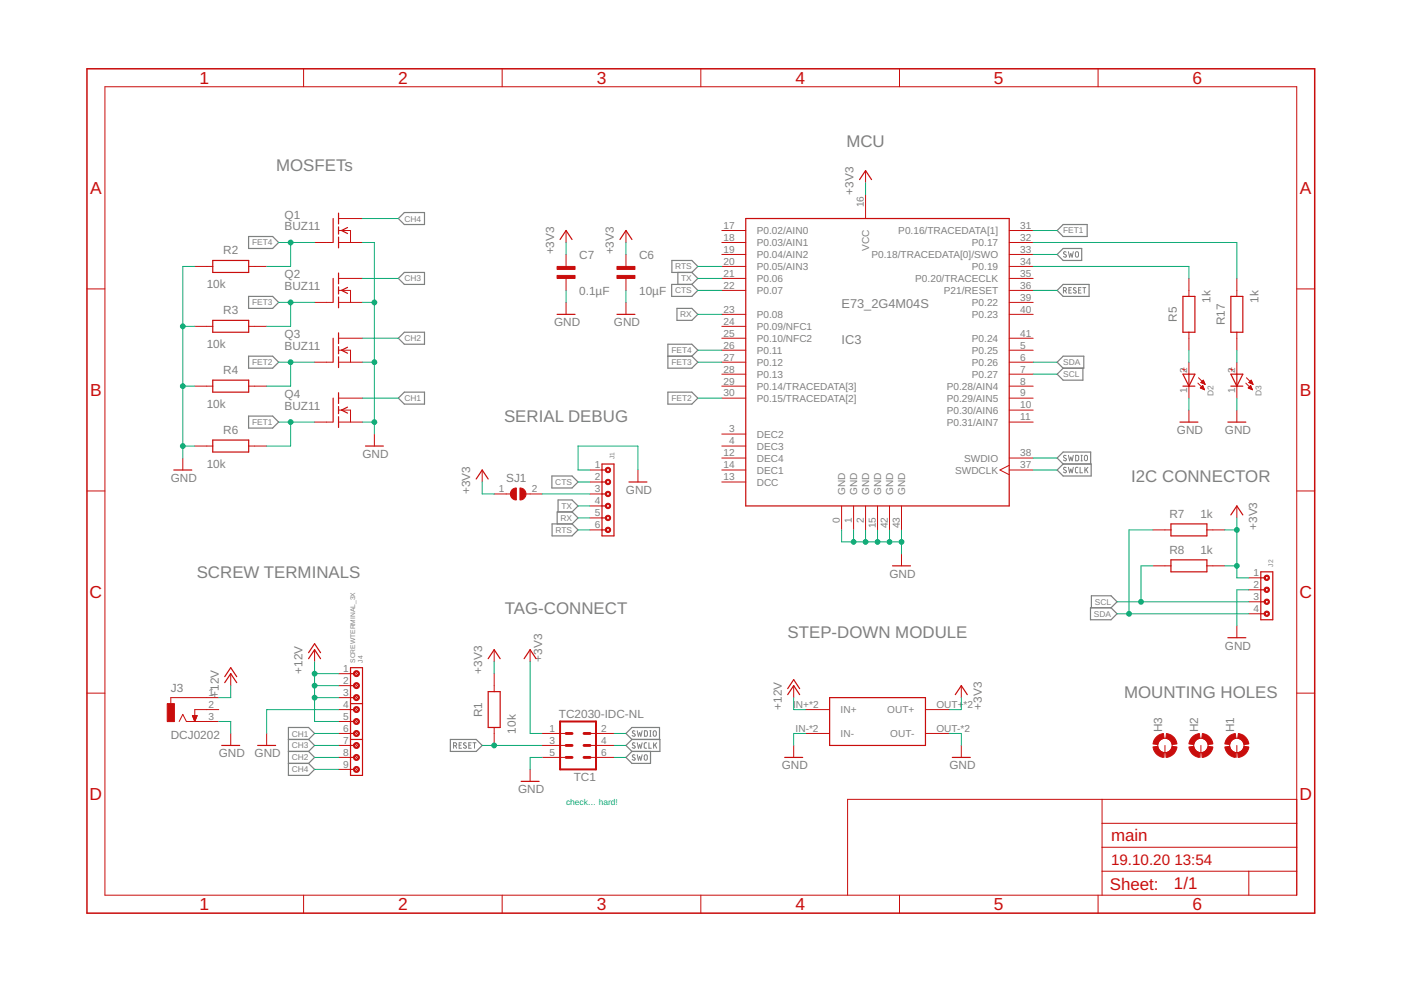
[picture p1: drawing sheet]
<svg xmlns="http://www.w3.org/2000/svg" width="297mm" height="210mm" viewBox="0 0 297 210" stroke-linecap="round" stroke-linejoin="round" font-family="sans-serif">
<g fill="none" stroke="#808080" stroke-width=".25">
<path d="M52.7 50.1h5.1l1.3 1.3-1.3 1.3h-5.1zM84.5 59l1.2-1.2h4.3v2.5h-4.3zM84.5 46.3l1.2-1.2h4.3v2.5h-4.3zM142.5 55.2h4.2l1.3 1.3-1.3 1.3h-4.2zM143.7 57.8v2.5M146.7 57.8l1.3 1.2-1.3 1.3M224.1 54l1.3-1.3h3.9v2.5h-3.9zM224.1 48.9l1.3-1.3h5.1v2.5h-5.1zM52.7 62.8h5.1l1.3 1.3-1.3 1.3h-5.1zM52.7 75.5h5.1l1.3 1.3-1.3 1.3h-5.1zM84.5 71.7l1.2-1.3h4.3v2.6h-4.3zM141.6 73h5.1l1.3 1.3-1.3 1.2 1.3 1.3-1.3 1.3h-5.1z"/>
<path d="M141.6 75.5h5.1M142.4 60.3h4.3l1.3 1.3-1.3 1.2h-4.3zM143.5 65.4h3.2l1.3 1.3-1.3 1.2h-3.2zM224.1 76.8l1.3-1.3h4.4v2.6h-4.4zM225.4 60.3h5.5v2.5h-5.5l-1.3-1.2zM225.4 78.1l-1.3 1.2 1.3 1.3h4.2v-2.5M52.7 88.2h5.1l1.3 1.3-1.3 1.3h-5.1zM84.5 84.4l1.2-1.3h4.3v2.6h-4.3zM141.6 83.1h5.1l1.3 1.3-1.3 1.3h-5.1zM224.1 99.7l1.3-1.3h6v2.5h-6zM225.4 98.4l-1.3-1.3 1.3-1.3h5.8v2.6M117 100.9h4.3l1.3 1.3-1.3 1.3h-4.3z"/>
<path d="M117.1 111.1h4.2l1.3 1.3-1.3 1.2h-4.2zM118.3 108.5v-2.5h3l1.3 1.3-1.3 1.2M121.3 108.5h-3.2v2.6M121.3 108.5l1.3 1.3-1.3 1.3M231.2 128.9h4.4l1.2 1.2-1.2 1.3h-4.4zM231.4 128.9v-2.6h4.2l1.2 1.3-1.2 1.3M61.2 159.3h4.2M61.2 156.8h4.2M65.4 156.8l1.3-1.3-1.3-1.3h-4.2v10.2h4.2l1.3-1.3-1.3-1.2M65.4 156.8l1.3 1.3-1.3 1.2M65.4 159.3l1.3 1.3-1.3 1.3M95.5 156.8h5.5l1.2 1.3-1.2 1.2h-5.5z"/>
<path d="M134 159.3l-1.3 1.3 1.3 1.3h3.9v-2.6M134 156.8h5.9v2.5h-5.9M134 156.8l-1.3 1.3 1.3 1.2M134 156.8l-1.3-1.3 1.3-1.3h5.8v2.6M61.2 161.9h4.2"/>
</g>
<g fill="none" stroke="#808080" stroke-width=".21">
<path d="M226 53.5l-.3-.1-.2 .2 .6 .5a.33 .33 0 0 1-.2 .4 .33 .33 0 0 1-.4-.1M226.5 53.4l.3 1.1 .2-.8 .3 .8 .3-1.1M228.1 53.4h.3l.3 .3-.1 .7-.2 .1h-.3l-.1-.3zM225.5 61.6l.5-.1v-.4l-.5-.1v1.1M225.8 61.6l.3 .5M226.6 61.5h.4M227.2 61h-.6v1.1h.6M228.1 61.1l-.4-.1-.1 .2 .5 .5a.32 .32 0 0 1-.1 .5 .32 .32 0 0 1-.5-.2M228.7 61.5h.4M229.2 61h-.5v1.1h.5M229.6 61h.6M229.9 61v1.1"/>
<path d="M226 99.2l-.3-.1-.2 .2 .5 .5a.29 .29 0 0 1 0 .4 .29 .29 0 0 1-.4 0l-.1-.1M226 96.6h-.3l-.2 .2 .5 .4a.29 .29 0 0 1 0 .5 .29 .29 0 0 1-.4-.1l-.1-.1M226.5 99.1l.3 1.1 .2-.7 .3 .7 .3-1.1M226.5 96.5l.3 1.2 .2-.8 .3 .8 .3-1.2M228 96.5l.5 .1 .2 .1v.8l-.2 .2h-.5zM228.5 99.1h-.4l-.1 .2v.8l.5 .1M229 99.1v1.1h.5M229.2 96.5h.3M229.2 97.7h.3M229.3 96.5v1.2M230 99.1v1.1M230 96.6l.3-.1 .3 .4-.1 .6-.2 .2-.3-.1-.1-.2z"/>
<path d="M230.3 99.5l.4 .7M230.7 99.1l-.7 .7M96.2 158.1l.6-.1v-.4l-.6-.1v1.1M96.6 158.1l.2 .5M97.3 158h.4M97.9 157.5h-.6v1.1h.6M98.8 157.6l-.4-.1-.1 .2 .5 .5a.29 .29 0 0 1 0 .4 .29 .29 0 0 1-.4 0l-.1-.1M99.4 158h.4M99.9 157.5h-.5v1.1h.5M100.3 157.5h.6M100.6 157.5v1.1M134.6 157.6l-.4-.1-.1 .2 .5 .5a.29 .29 0 0 1 0 .4 .29 .29 0 0 1-.4 0l-.2-.1"/>
<path d="M134.6 155h-.4l-.1 .2 .5 .4a.29 .29 0 0 1 0 .5 .29 .29 0 0 1-.4-.1l-.2-.1M135.1 157.5l.3 1.1 .2-.7 .3 .7 .2-1.1M135.1 154.9l.3 1.2 .2-.8 .3 .8 .2-1.2M136.6 154.9l.5 .1 .1 .1v.8l-.1 .2h-.5zM137.1 157.5h-.4l-.1 .2 .1 .9h.4M137.6 157.5v1.1h.5M137.8 154.9h.2M137.8 156.1h.2M137.9 154.9v1.2M138.6 157.5v1.1M138.6 155l.3-.1 .2 .4v.5l-.2 .3-.3-.1-.1-.2zM138.9 157.9l.3 .7"/>
<path d="M139.2 157.5l-.6 .7M134.6 160.1l-.4-.1-.1 .3 .5 .4a.29 .29 0 0 1 0 .4 .29 .29 0 0 1-.4 0l-.2-.1M135.1 160l.3 1.2 .2-.8 .3 .8 .2-1.2M136.7 160.1l.3-.1 .2 .3v.6l-.2 .3-.3-.1-.1-.2z"/>
</g>
<path d="M118.7 153h7.7v10.1h-7.7z" fill="none" stroke="#c90d0c" stroke-width=".42"/>
<path d="M120 158.1h1.3M120 155.5h1.3M123.8 158.1h1.3M123.8 155.5h1.3M120 160.6h1.3M123.8 160.6h1.3" fill="none" stroke="#c90d0c" stroke-width=".61"/>
<g fill="none" stroke="#c90d0c" stroke-width=".21">
<path d="M22.2 18.4h252.7v171.4h-252.7zM64.4 14.6v3.8M106.5 14.6v3.8M148.6 14.6v3.8M190.7 14.6v3.8M232.8 14.6v3.8M183.5 36.2v2.5M41.3 56.5h3.8M52.7 56.5h3.8M66.7 51.4h3.8M71.8 48.9h2.5v2.5M71.8 51.4h5.1"/>
<path d="M71.8 59h5.1M71.8 46.3h5.1M120 48.9v2.5M120 54v2.5M120 59v2.6M132.7 48.9v2.5M132.7 54v2.5M132.7 59v2.6M153 48.9h5.1M153 51.4h5.1M153 54h5.1M153 56.5h5.1"/>
<path d="M153 59h5.1M183.5 41.3v5M214 48.9h5.1M214 51.4h5.1M214 54h5.1M214 56.5h5.1M214 59h5.1M252.1 59v3.8M262.2 59v3.8M18.4 61.3h3.8M41.3 69.2h3.8M52.7 69.2h3.8"/>
<path d="M66.7 76.8h3.8M66.7 64.1h3.8M71.8 61.6h2.5v2.5M71.8 71.7h5.1M71.8 74.3h2.5v2.5M71.8 76.8h5.1M71.8 64.1h5.1M120 64.1v2.6M132.7 64.1v2.6M153 61.6h5.1M153 66.7h5.1M153 69.2h5.1"/>
<path d="M153 71.7h5.1M153 74.3h5.1M153 76.8h5.1M153 79.3h5.1M214 61.6h5.1M214 66.7h5.1M214 71.7h5.1M214 74.3h5.1M214 76.8h5.1M214 79.3h5.1M214 64.1h5.1M252.1 70.4v3.9"/>
<path d="M252.1 76.8v2.5M262.2 70.4v3.9M262.2 76.8v2.5M274.9 61.3h3.8M38.8 97.1v2.6M41.3 81.9h3.8M41.3 94.6h3.8M52.7 81.9h3.8M52.7 94.6h3.8M66.7 89.5h3.8M71.8 84.4h5.1M71.8 87h2.5v2.5"/>
<path d="M71.8 89.5h5.1M79.4 92v2.6M102.2 99.7v2.5M125.1 99.7h2.5M135.3 99.7v2.5M153 81.9h5.1M153 84.4h5.1M153 99.7h5.1M153 97.1h5.1M153 92h5.1M153 94.6h5.1M214 81.9h5.1"/>
<path d="M214 84.4h5.1M214 98.7l-2 1 2 .9M214 99.7h5.1M214 97.1h5.1M214 87h5.1M214 89.5h5.1M252.1 81.9v2.5M252.1 87v2.5M254 81.2l1.4 1.4M254.1 80.1l1.4 1.4M254.5 82.3l.5-.6 .4 .9zM254.6 82.3h.6"/>
<path d="M254.6 82.2h.6M254.6 81.1l.5-.5 .4 .9M254.6 81.1l.9 .4M254.7 81.1h.6M254.7 82h.4M254.8 81h.5M254.8 81.2h.6M254.8 81.9h.3M254.8 82.4h.5M254.9 80.8h.3M255 81.8h.1M255 80.7h.2"/>
<path d="M255.1 81.3h.3M255.1 82.5h.2M255.4 81.4h.1M262.2 81.9v2.5M262.2 87v2.5M264.1 81.2l1.4 1.4M264.3 80.1l1.4 1.4M264.6 82.3l.6-.6 .3 .9zM264.7 82.3h.7M264.7 82.2h.6M264.8 81.1l.5-.5 .4 .9zM264.8 81.1h.7"/>
<path d="M264.9 82h.4M264.9 81h.5M265 81.2h.5M265 81.9h.2M265 82.4h.4M265 80.8h.4M265.1 81.8h.1M265.2 80.7h.1M265.2 81.3h.4M265.3 82.5h.2M265.5 81.4h.1M18.4 104.1h3.8"/>
<path d="M104.8 104.7h3.4M111.5 104.7h3.4M125.1 102.2h2.5M125.1 104.7h2.5M125.1 107.3h2.5M125.1 109.8h2.5M125.1 112.4h2.5M153 102.2h5.1M178.4 107.3v5.1M181 107.3v5.1M183.5 107.3v5.1M186.1 107.3v5.1"/>
<path d="M188.6 107.3v5.1M191.1 107.3v5.1M191.1 117.4v2.6M244.5 112.4h3.8M244.5 120h3.8M255.9 112.4h3.8M255.9 120h3.8M262.2 107.3v2.5M274.9 104.1h3.8M66.7 137.8v2.5M104.8 137.8v2.5M112.4 137.8v2.5"/>
<path d="M262.2 132.7v2.5M264.8 122.5h2.5M264.8 125.1h2.5M264.8 127.6h2.5M264.8 130.1h2.5M18.4 147h3.8M38 153l.8-1.5 .7 1.5h6.9M40.8 151.7h1l-.5 1.3zM40.8 151.8h1M40.9 151.9h.8M40.9 152h.8M41 152.1h.6"/>
<path d="M41 152.3h.6M41 152.4h.6M41.1 152.5h.4M41.1 152.6h.3M41.2 152.7h.2M41.2 152.8h.1M46.4 150.5h-5.1v2.5M46.4 147.9h-10.2v1.3M48.9 142.8v2.6M48.9 155.5v2.6M56.5 155.5v2.6M71.8 155.5h2.5"/>
<path d="M71.8 158.1h2.5M71.8 150.5h2.5M71.8 142.8h2.5M71.8 145.4h2.5M71.8 147.9h2.5M71.8 153h2.5M75.3 142.6l.5 .5M75.3 145.1l.5 .5M75.3 147.7l.5 .5M75.3 150.2l.5 .5M75.3 152.7l.5 .5M75.3 155.3l.5 .5"/>
<path d="M75.3 157.8l.5 .5M104.8 142.8v3.8M104.8 154.2v3.9M114.9 155.5h5.1M114.9 158.1h5.1M125.1 155.5h5.1M125.1 158.1h5.1M168.3 145.4v2.5M168.3 158.1v2.5M170.8 155.5h5.1M170.8 150.5h5.1M196.2 155.5h5.1"/>
<path d="M196.2 150.5h5.1M203.8 145.4v2.5M203.8 158.1v2.5M247 158.1v2.5M254.6 158.1v2.5M262.2 158.1v2.5M274.9 147h3.8M71.8 160.6h2.5M71.8 163.1h2.5M75.3 160.3l.5 .5M75.3 162.9l.5 .5M112.4 163.1v2.6"/>
<path d="M114.9 160.6h5.1M125.1 160.6h5.1M233.7 169.5v20.3M233.7 179.6h41.2M233.7 174.6h41.2M274.9 169.5h-95.2v20.3M64.4 189.8v3.8M106.5 189.8v3.8M148.6 189.8v3.8M190.7 189.8v3.8M232.8 189.8v3.8M233.7 184.7h41.2"/>
<path d="M264.8 184.7v5.1"/>
<circle cx="247" cy="158.1" r="1.52"/>
<circle cx="254.6" cy="158.1" r="1.52"/>
<circle cx="262.2" cy="158.1" r="1.52"/>
</g>
<g fill="none" stroke="#c90d0c" stroke-width=".25">
<path d="M182.2 38.1l1.3-1.9 1.3 1.9M45.1 55.2h7.6v2.6h-7.6zM70.6 46.3v5.1M70.6 59v5.1M71.8 45.2v2.3M71.8 48.1v1.5M71.8 50.3v2.3M71.8 57.9v2.3M73.7 48.2l-1.3 .7 1.3 .6M118.7 50.8l1.3-1.9 1.3 1.9M131.4 50.8l1.3-1.9 1.3 1.9M158.1 46.3h55.9v61h-55.9z"/>
<path d="M45.1 67.9h7.6v2.5h-7.6zM70.6 71.7v5.1M71.8 60.8v1.5M71.8 63v2.3M71.8 70.6v2.3M71.8 73.5v1.5M71.8 75.6v2.3M73.7 60.9l-1.3 .7 1.3 .6M73.7 73.6l-1.3 .7 1.3 .6M118.1 66.7h3.8M130.8 66.7h3.8M250.8 79.3h2.5l-1.2 2.6z"/>
<path d="M250.8 62.8h2.5v7.6h-2.5zM252.1 79.3v2.6M261 79.3h2.5l-1.3 2.6zM261 62.8h2.5v7.6h-2.5zM262.2 79.3v2.6M36.9 99.7h3.8M45.1 80.6h7.6v2.5h-7.6zM45.1 93.3h7.6v2.5h-7.6zM70.6 84.4v5.1M71.8 83.3v2.3M71.8 86.2v1.5M71.8 88.3v2.3"/>
<path d="M73.7 86.3l-1.3 .7 1.3 .6M77.5 94.6h3.8M127.6 99.7h.9M127.6 98.4h2.6v15.2h-2.6zM250.2 89.5h3.8M250.8 81.9h2.5M260.3 89.5h3.8M261 81.9h2.5M101 101.6l1.2-1.9 1.3 1.9M127.6 107.3h.9M127.6 102.2h.9M127.6 104.7h.9"/>
<path d="M127.6 109.8h.9M127.6 112.4h.9M133.3 102.2h3.9M189.2 120h3.8M248.3 111.1h7.6v2.5h-7.6zM248.3 118.7h7.6v2.5h-7.6zM261 109.2l1.2-1.9 1.3 1.9M65.4 139.7l1.3-1.9 1.3 1.9M65.4 138.4l1.3-1.9 1.3 1.9M103.5 139.7l1.3-1.9 1.2 1.9M111.1 139.7l1.3-1.9 1.3 1.9M260.3 135.2h3.8"/>
<path d="M267.3 121.2h2.6v10.2h-2.6zM267.3 122.5h.8M267.3 125.1h.8M267.3 127.6h.8M267.3 130.1h.8M47 158.1h3.8M47.6 144.7l1.3-1.9 1.3 1.9M47.6 143.5l1.3-1.9 1.3 1.9M54.6 158.1h3.8M74.3 158.1h.8M74.3 147.9h.8M74.3 141.6h2.6v22.8h-2.6z"/>
<path d="M74.3 142.8h.8M74.3 145.4h.8M74.3 149.2h2.6M74.3 150.5h.8M74.3 153h.8M74.3 155.5h.8M74.3 156.8h2.6M103.5 146.6h2.5v7.6h-2.5zM167 147.3l1.3-1.9 1.2 1.9M167 146l1.3-1.9 1.2 1.9M175.9 147.9h20.3v10.2h-20.3zM202.5 147.3l1.3-1.9 1.3 1.9"/>
<path d="M74.3 160.6h.8M74.3 163.1h.8M110.5 165.7h3.8M166.4 160.6h3.8M201.9 160.6h3.8"/>
</g>
<g fill="#c90d0c" stroke="#c90d0c" stroke-width=".21">
<path d="M130.8 56.5h3.8v.6h-3.8z"/>
<path d="M130.8 58.4h3.8v.6h-3.8z"/>
<path d="M118.1 56.5h3.8v.6h-3.8z"/>
<path d="M118.1 58.4h3.8v.6h-3.8z"/>
<path d="M35.5 149.2h1.5v3.8h-1.5z"/>
</g>
<g fill="#c90d0c" stroke="#c90d0c" stroke-width=".21">
<path d="M260.3 156.4l.6-.5 1-.4 .1 1-.8 .5-.5 .9-1-.2 .1-.6z" fill-rule="evenodd"/>
<path d="M259.7 158.4l1-.2 .5 1 .8 .4-.1 1a2.52 2.52 0 0 1-2.2-2.2z" fill-rule="evenodd"/>
<path d="M263.8 158.2l1 .2a2.53 2.53 0 0 1-2.2 2.2l-.2-1 .9-.4z" fill-rule="evenodd"/>
<path d="M262.6 155.5a2.53 2.53 0 0 1 2.2 2.2l-1 .2-.5-.9-.9-.5z" fill-rule="evenodd"/>
<path d="M252.7 156.4l.6-.5 1-.4 .1 1-.9 .5-.4 .9-1-.2 .1-.6z" fill-rule="evenodd"/>
<path d="M252.1 158.4l1-.2 .4 1 .9 .4-.1 1a2.52 2.52 0 0 1-2.2-2.2z" fill-rule="evenodd"/>
<path d="M256.1 158.2l1.1 .2a2.53 2.53 0 0 1-2.3 2.2l-.1-1 .9-.4z" fill-rule="evenodd"/>
<path d="M254.9 155.5a2.53 2.53 0 0 1 2.3 2.2l-1.1 .2-.4-.9-.9-.5z" fill-rule="evenodd"/>
<path d="M245 156.4l.7-.5 1-.4 .1 1-.9 .5-.4 .9-1-.2 .1-.6z" fill-rule="evenodd"/>
<path d="M244.5 158.4l1-.2 .4 1 .9 .4-.1 1a2.52 2.52 0 0 1-2.2-2.2z" fill-rule="evenodd"/>
<path d="M248.5 158.2l1 .2a2.48 2.48 0 0 1-2.2 2.2l-.1-1 .9-.4z" fill-rule="evenodd"/>
<path d="M247.3 155.5a2.53 2.53 0 0 1 2.2 2.2l-1 .2a1.51 1.51 0 0 0-1.3-1.4z" fill-rule="evenodd"/>
<path d="M128.5 99.2a.57 .57 0 0 1 .9 .2 .57 .57 0 0 1-.4 .8 .57 .57 0 0 1-.7-.5h.3a.32 .32 0 0 1 .4-.3 .32 .32 0 0 1 .1 .5 .32 .32 0 0 1-.5-.1v-.1h-.3z" fill-rule="evenodd"/>
<path d="M128.5 101.8a.57 .57 0 0 1 .9 .1 .57 .57 0 0 1-.4 .8 .57 .57 0 0 1-.7-.5h.3a.32 .32 0 0 1 .4-.3 .32 .32 0 0 1 .1 .5 .32 .32 0 0 1-.5-.1v-.1h-.3z" fill-rule="evenodd"/>
<path d="M128.5 104.3a.57 .57 0 0 1 .9 .2 .57 .57 0 0 1-.4 .8 .57 .57 0 0 1-.7-.6h.3a.32 .32 0 0 1 .4-.2 .32 .32 0 0 1 .1 .5 .32 .32 0 0 1-.5-.1v-.2h-.3z" fill-rule="evenodd"/>
<path d="M128.5 106.8a.57 .57 0 0 1 .9 .2 .57 .57 0 0 1-.4 .8 .57 .57 0 0 1-.7-.5h.3a.32 .32 0 0 1 .4-.3 .32 .32 0 0 1 .1 .5 .32 .32 0 0 1-.5-.1v-.1h-.3z" fill-rule="evenodd"/>
<path d="M128.5 109.4a.57 .57 0 0 1 .9 .1 .57 .57 0 0 1-.4 .9 .57 .57 0 0 1-.7-.6h.3a.32 .32 0 0 1 .4-.3 .32 .32 0 0 1 .1 .6 .32 .32 0 0 1-.5-.2v-.1h-.3z" fill-rule="evenodd"/>
<path d="M128.5 111.9a.57 .57 0 0 1 .9 .2 .57 .57 0 0 1-.4 .8 .57 .57 0 0 1-.7-.5h.3a.32 .32 0 0 1 .4-.3 .32 .32 0 0 1 .1 .5 .32 .32 0 0 1-.5-.1v-.1h-.3z" fill-rule="evenodd"/>
<path d="M110.2 103.5a1.27 1.27 0 0 1 1.3 1.2 1.27 1.27 0 0 1-1.3 1.3z" fill-rule="evenodd"/>
<path d="M108.5 103.9l1-.4v2.5a1.27 1.27 0 0 1-1.2-.7 1.27 1.27 0 0 1 .2-1.4z" fill-rule="evenodd"/>
<path d="M268.2 122.1a.57 .57 0 0 1 .9 .1 .57 .57 0 0 1-.4 .9 .57 .57 0 0 1-.7-.6h.3a.32 .32 0 0 1 .4-.3 .32 .32 0 0 1 .1 .6 .32 .32 0 0 1-.5-.2v-.1h-.3z" fill-rule="evenodd"/>
<path d="M268.2 124.6a.57 .57 0 0 1 .9 .2 .57 .57 0 0 1-.4 .8 .57 .57 0 0 1-.7-.5h.3a.32 .32 0 0 1 .4-.3 .32 .32 0 0 1 .1 .5 .32 .32 0 0 1-.5-.1v-.1h-.3z" fill-rule="evenodd"/>
<path d="M268.2 127.2a.57 .57 0 0 1 .9 .1 .57 .57 0 0 1-.4 .8 .57 .57 0 0 1-.7-.5h.3a.32 .32 0 0 1 .4-.3 .32 .32 0 0 1 .1 .5 .32 .32 0 0 1-.5-.1v-.1h-.3z" fill-rule="evenodd"/>
<path d="M268.2 129.7a.57 .57 0 0 1 .9 .2 .57 .57 0 0 1-.4 .8 .57 .57 0 0 1-.7-.6h.3a.32 .32 0 0 1 .4-.2 .32 .32 0 0 1 .1 .5 .32 .32 0 0 1-.5-.1v-.2h-.3z" fill-rule="evenodd"/>
<path d="M75.1 142.4a.63 .63 0 0 1 1 .1 .63 .63 0 0 1-.3 .9 .63 .63 0 0 1-.8-.6h.2a.38 .38 0 0 1 .5-.3 .38 .38 0 0 1 .1 .6 .38 .38 0 0 1-.6-.1v-.2h-.2z" fill-rule="evenodd"/>
<path d="M75.1 144.9a.63 .63 0 0 1 1 .1 .63 .63 0 0 1-.3 .9 .63 .63 0 0 1-.8-.5h.2a.38 .38 0 0 1 .5-.4 .38 .38 0 0 1 .1 .7 .38 .38 0 0 1-.6-.2v-.1h-.2z" fill-rule="evenodd"/>
<path d="M75.1 147.4a.63 .63 0 0 1 1 .1 .63 .63 0 0 1-.3 1 .63 .63 0 0 1-.8-.6h.2a.38 .38 0 0 1 .5-.3 .38 .38 0 0 1 .1 .6 .38 .38 0 0 1-.6-.2v-.1h-.2z" fill-rule="evenodd"/>
<path d="M75.1 150a.63 .63 0 0 1 1 .1 .63 .63 0 0 1-.3 .9 .63 .63 0 0 1-.8-.5h.2a.38 .38 0 0 1 .5-.4 .38 .38 0 0 1 .1 .6 .38 .38 0 0 1-.6-.1v-.1h-.2z" fill-rule="evenodd"/>
<path d="M75.1 152.5a.63 .63 0 0 1 1 .1 .63 .63 0 0 1-.3 1 .63 .63 0 0 1-.8-.6h.2a.38 .38 0 0 1 .5-.3 .38 .38 0 0 1 .1 .6 .38 .38 0 0 1-.6-.2v-.1h-.2z" fill-rule="evenodd"/>
<path d="M75.1 157.6a.63 .63 0 0 1 1 .1 .63 .63 0 0 1-.3 .9 .63 .63 0 0 1-.8-.5h.2a.38 .38 0 0 1 .5-.4 .38 .38 0 0 1 .1 .7 .38 .38 0 0 1-.6-.2v-.1h-.2z" fill-rule="evenodd"/>
<path d="M75.1 160.1a.63 .63 0 0 1 1 .1 .63 .63 0 0 1-.3 1 .63 .63 0 0 1-.8-.6h.2a.38 .38 0 0 1 .5-.3 .38 .38 0 0 1 .1 .6 .38 .38 0 0 1-.6-.2v-.1h-.2z" fill-rule="evenodd"/>
<path d="M75.1 162.7a.63 .63 0 0 1 1 .1 .63 .63 0 0 1-.3 .9 .63 .63 0 0 1-.8-.6h.2a.38 .38 0 0 1 .5-.3 .38 .38 0 0 1 .1 .6 .38 .38 0 0 1-.6-.1v-.2h-.2z" fill-rule="evenodd"/>
<path d="M75.1 155.1a.63 .63 0 0 1 1 .1 .63 .63 0 0 1-.3 .9 .63 .63 0 0 1-.8-.6h.2a.38 .38 0 0 1 .5-.3 .38 .38 0 0 1 .1 .6 .38 .38 0 0 1-.6-.1v-.2h-.2z" fill-rule="evenodd"/>
</g>
<path d="M18.4 14.6h260.3v179h-260.3z" fill="none" stroke="#c90d0c" stroke-width=".32"/>
<g fill="none" stroke="#0dab76" stroke-width=".21">
<path d="M183.5 38.7v2.6M41.3 56.5h-2.5v40.6M59.1 51.4h7.6M61.6 51.4v5.1h-5.1M76.9 51.4h2.5v40.6M76.9 59h7.6M76.9 46.3h7.6M120 51.4v2.6M132.7 51.4v2.6M148 56.5h5M148 59h5M219.1 56.5h33v2.5"/>
<path d="M219.1 51.4h43.1v7.6M219.1 54h5M219.1 48.9h5M38.8 69.2h2.5M59.1 76.8h7.6M59.1 64.1h7.6M61.6 76.8v5.1h-5.1M61.6 64.1v5.1h-5.1M76.9 76.8h2.5M76.9 64.1h2.5M76.9 71.7h7.6M120 61.6v2.5"/>
<path d="M132.7 61.6v2.5M148 76.8h5M148 66.7h5M148 61.6h5M148 74.3h5M219.1 76.8h5M219.1 61.6h5M219.1 79.3h5M252.1 74.3v2.5M262.2 74.3v2.5M38.8 94.6h2.5M38.8 81.9h2.5"/>
<path d="M59.1 89.5h7.6M61.6 89.5v5.1h-5.1M76.9 89.5h2.5M76.9 84.4h7.6M125.1 99.7h-2.5v-5.1h12.7v5.1M148 84.4h5M219.1 99.7h5M219.1 97.1h5M252.1 84.4v2.6M262.2 84.4v2.6M102.2 102.2v2.5h2.6M114.9 104.7h10.2"/>
<path d="M122.6 107.3h2.5M122.6 109.8h2.5M122.6 112.4h2.5M122.6 102.2h2.5M178.4 112.4v2.5h12.7M181 112.4v2.5M183.5 112.4v2.5M186.1 112.4v2.5M188.6 112.4v2.5M191.1 112.4v5M244.5 120h-2.6v7.6M244.5 112.4h-5.1v17.7"/>
<path d="M259.7 120h2.5M259.7 112.4h2.5M262.2 109.8v12.7h2.6M236.8 130.1h28M236.8 127.6h28M264.8 125.1h-2.6v7.6M46.4 153h2.5v2.5M48.9 145.4v2.5h-2.5M66.7 155.5h5.1M66.7 140.3v12.7h5.1M66.7 158.1h5.1M66.7 147.9h5.1"/>
<path d="M66.7 145.4h5.1M66.7 142.8h5.1M71.8 150.5h-15.3v5M102.2 158.1h12.7M104.8 140.3v2.5M112.4 140.3v15.2h2.5M130.2 155.5h2.5M130.2 158.1h2.5M168.3 147.9v2.6h2.5M170.8 155.5h-2.5v2.6M201.3 155.5h2.5v2.6M203.8 147.9v2.6h-2.5"/>
<path d="M66.7 160.6h5.1M66.7 163.1h5.1M114.9 160.6h-2.5v2.5M130.2 160.6h2.5"/>
</g>
<g fill="#0dab76" stroke="#0dab76" stroke-width=".21">
<circle cx="181" cy="114.9" r=".51"/>
<circle cx="183.5" cy="114.9" r=".51"/>
<circle cx="186.1" cy="114.9" r=".51"/>
<circle cx="188.6" cy="114.9" r=".51"/>
<circle cx="191.1" cy="114.9" r=".51"/>
<circle cx="79.4" cy="64.1" r=".51"/>
<circle cx="79.4" cy="76.8" r=".51"/>
<circle cx="79.4" cy="89.5" r=".51"/>
<circle cx="38.8" cy="94.6" r=".51"/>
<circle cx="38.8" cy="81.9" r=".51"/>
<circle cx="38.8" cy="69.2" r=".51"/>
<circle cx="262.2" cy="120" r=".51"/>
<circle cx="262.2" cy="112.4" r=".51"/>
<circle cx="104.8" cy="158.1" r=".51"/>
<circle cx="61.6" cy="51.4" r=".51"/>
<circle cx="61.6" cy="76.8" r=".51"/>
<circle cx="61.6" cy="64.1" r=".51"/>
<circle cx="66.7" cy="147.9" r=".51"/>
<circle cx="66.7" cy="145.4" r=".51"/>
<circle cx="66.7" cy="142.8" r=".51"/>
<circle cx="239.4" cy="130.1" r=".51"/>
<circle cx="241.9" cy="127.6" r=".51"/>
<circle cx="61.6" cy="89.5" r=".51"/>
</g>
<g font-size="3.7" fill="#c90d0c">
<text x="42.3" y="17.8">1</text>
<text x="84.4" y="17.8">2</text>
<text x="126.5" y="17.8">3</text>
<text x="168.6" y="17.8">4</text>
<text x="210.7" y="17.8">5</text>
<text x="252.9" y="17.8">6</text>
<text x="19.1" y="41.1">A</text>
<text x="275.6" y="41.1">A</text>
<text x="19.1" y="84">B</text>
<text x="275.6" y="84">B</text>
<text x="19" y="126.8">C</text>
<text x="275.5" y="126.8">C</text>
<text x="19" y="169.7">D</text>
<text x="275.5" y="169.7">D</text>
<text x="42.3" y="193">1</text>
<text x="84.4" y="193">2</text>
<text x="126.5" y="193">3</text>
<text x="168.6" y="193">4</text>
<text x="210.7" y="193">5</text>
<text x="252.9" y="193">6</text>
</g>
<g font-size="3.6" fill="#808080">
<text x="179.4" y="31.1">MCU</text>
<text x="58.5" y="36.2">MOSFETs</text>
<text x="106.9" y="89.5">SERIAL DEBUG</text>
<text x="239.8" y="102.2">I2C CONNECTOR</text>
<text x="41.7" y="122.5">SCREW TERMINALS</text>
<text x="107" y="130.1">TAG-CONNECT</text>
<text x="167" y="135.2">STEP-DOWN MODULE</text>
<text x="238.3" y="147.9">MOUNTING HOLES</text>
</g>
<g font-size="3.6" fill="#c90d0c">
<text x="235.6" y="178.4">main</text>
<text x="235.3" y="188.7">Sheet:</text>
<text x="248.9" y="188.5">1/1</text>
</g>
<g font-size="3.2" fill="#c90d0c">
<text x="235.6" y="183.5">19.10.20</text>
<text x="249" y="183.5">13:54</text>
</g>
<g font-size="2.7" fill="#808080">
<text x="178.4" y="65.4">E73_2G4M04S</text>
<text x="178.4" y="73">IC3</text>
</g>
<g font-size="2.5" fill="#808080">
<text x="181" y="41.3" transform="rotate(-90 181 41.3)">+3V3</text>
<text x="60.3" y="46.3">Q1</text>
<text x="47.3" y="53.9">R2</text>
<text x="60.3" y="48.9">BUZ11</text>
<text x="117.5" y="53.9" transform="rotate(-90 117.5 53.9)">+3V3</text>
<text x="130.2" y="53.9" transform="rotate(-90 130.2 53.9)">+3V3</text>
<text x="60.3" y="59">Q2</text>
<text x="122.8" y="54.8">C7</text>
<text x="135.5" y="54.8">C6</text>
<text x="43.8" y="61.1">10k</text>
<text x="60.3" y="61.6">BUZ11</text>
<text x="122.8" y="62.5">0.1µF</text>
<text x="135.5" y="62.5">10µF</text>
<text x="256.6" y="64.2" transform="rotate(-90 256.6 64.2)">1k</text>
<text x="266.8" y="64.2" transform="rotate(-90 266.8 64.2)">1k</text>
<text x="47.3" y="66.6">R3</text>
<text x="60.3" y="71.7">Q3</text>
<text x="117.5" y="69.2">GND</text>
<text x="130.2" y="69.2">GND</text>
<text x="249.5" y="68.3" transform="rotate(-90 249.5 68.3)">R5</text>
<text x="259.7" y="68.9" transform="rotate(-90 259.7 68.9)">R17</text>
<text x="43.8" y="73.8">10k</text>
<text x="60.3" y="74.3">BUZ11</text>
<text x="47.3" y="79.3">R4</text>
<text x="43.8" y="86.5">10k</text>
<text x="60.3" y="87">BUZ11</text>
<text x="60.3" y="84.4">Q4</text>
<text x="47.3" y="92">R6</text>
<text x="249.5" y="92">GND</text>
<text x="259.7" y="92">GND</text>
<text x="43.8" y="99.1">10k</text>
<text x="76.8" y="97.1">GND</text>
<text x="36.2" y="102.2">GND</text>
<text x="99.7" y="104.7" transform="rotate(-90 99.7 104.7)">+3V3</text>
<text x="107.3" y="102.2">SJ1</text>
<text x="132.7" y="104.7">GND</text>
<text x="247.9" y="109.8">R7</text>
<text x="254.5" y="109.8">1k</text>
<text x="266.6" y="112.4" transform="rotate(-90 266.6 112.4)">+3V3</text>
<text x="247.9" y="117.4">R8</text>
<text x="254.5" y="117.4">1k</text>
<text x="188.6" y="122.5">GND</text>
<text x="259.7" y="137.7">GND</text>
<text x="64.1" y="142.8" transform="rotate(-90 64.1 142.8)">+12V</text>
<text x="102.2" y="142.8" transform="rotate(-90 102.2 142.8)">+3V3</text>
<text x="114.9" y="140.3" transform="rotate(-90 114.9 140.3)">+3V3</text>
<text x="36.2" y="146.6">J3</text>
<text x="46.4" y="147.9" transform="rotate(-90 46.4 147.9)">+12V</text>
<text x="102.2" y="152" transform="rotate(-90 102.2 152)">R1</text>
<text x="109.4" y="155.5" transform="rotate(-90 109.4 155.5)">10k</text>
<text x="118.5" y="152.2">TC2030-IDC-NL</text>
<text x="165.7" y="150.4" transform="rotate(-90 165.7 150.4)">+12V</text>
<text x="208.1" y="150.4" transform="rotate(-90 208.1 150.4)">+3V3</text>
<text x="246.4" y="155.3" transform="rotate(-90 246.4 155.3)">H3</text>
<text x="254" y="155.3" transform="rotate(-90 254 155.3)">H2</text>
<text x="261.6" y="155.3" transform="rotate(-90 261.6 155.3)">H1</text>
<text x="36.2" y="156.8">DCJ0202</text>
<text x="46.4" y="160.6">GND</text>
<text x="54" y="160.6">GND</text>
<text x="121.6" y="165.7">TC1</text>
<text x="165.7" y="163.1">GND</text>
<text x="201.3" y="163.1">GND</text>
<text x="109.9" y="168.2">GND</text>
</g>
<g font-size="2.1" fill="#808080">
<text x="183.2" y="44" transform="rotate(-90 183.2 44)">16</text>
<text x="153.4" y="48.5">17</text>
<text x="153.4" y="51.1">18</text>
<text x="153.4" y="53.6">19</text>
<text x="160.4" y="49.6">P0.02/AIN0</text>
<text x="160.4" y="52.2">P0.03/AIN1</text>
<text x="184.3" y="53.2" transform="rotate(-90 184.3 53.2)">VCC</text>
<text x="190.5" y="49.6">P0.16/TRACEDATA[1]</text>
<text x="206.1" y="52.2">P0.17</text>
<text x="216.3" y="48.5">31</text>
<text x="216.3" y="51.1">32</text>
<text x="216.3" y="53.6">33</text>
<text x="153.4" y="56.1">20</text>
<text x="153.4" y="58.7">21</text>
<text x="160.4" y="54.7">P0.04/AIN2</text>
<text x="160.4" y="57.2">P0.05/AIN3</text>
<text x="160.4" y="59.8">P0.06</text>
<text x="184.8" y="54.7">P0.18/TRACEDATA[0]/SWO</text>
<text x="194.1" y="59.8">P0.20/TRACECLK</text>
<text x="206.1" y="57.2">P0.19</text>
<text x="216.3" y="56.1">34</text>
<text x="216.3" y="58.7">35</text>
<text x="153.4" y="61.2">22</text>
<text x="160.4" y="62.3">P0.07</text>
<text x="200.1" y="62.3">P21/RESET</text>
<text x="206.1" y="64.9">P0.22</text>
<text x="216.3" y="61.2">36</text>
<text x="216.3" y="63.7">39</text>
<text x="153.4" y="66.3">23</text>
<text x="153.4" y="68.8">24</text>
<text x="153.4" y="71.4">25</text>
<text x="160.4" y="67.4">P0.08</text>
<text x="160.4" y="69.9">P0.09/NFC1</text>
<text x="206.1" y="67.4">P0.23</text>
<text x="216.3" y="66.3">40</text>
<text x="216.3" y="71.4">41</text>
<text x="153.4" y="73.9">26</text>
<text x="153.4" y="76.4">27</text>
<text x="160.4" y="72.5">P0.10/NFC2</text>
<text x="160.4" y="75">P0.11</text>
<text x="160.4" y="77.6">P0.12</text>
<text x="206.1" y="72.5">P0.24</text>
<text x="206.1" y="75">P0.25</text>
<text x="206.1" y="77.6">P0.26</text>
<text x="216.3" y="73.9">5</text>
<text x="216.3" y="76.4">6</text>
<text x="153.4" y="79">28</text>
<text x="153.4" y="81.5">29</text>
<text x="160.4" y="80.1">P0.13</text>
<text x="160.4" y="82.6">P0.14/TRACEDATA[3]</text>
<text x="200.7" y="82.6">P0.28/AIN4</text>
<text x="206.1" y="80.1">P0.27</text>
<text x="216.3" y="79">7</text>
<text x="216.3" y="81.5">8</text>
<text x="251.7" y="83.4" transform="rotate(-90 251.7 83.4)">1</text>
<text x="251.7" y="79" transform="rotate(-90 251.7 79)">2</text>
<text x="261.9" y="83.4" transform="rotate(-90 261.9 83.4)">1</text>
<text x="261.9" y="79" transform="rotate(-90 261.9 79)">2</text>
<text x="153.4" y="84.1">30</text>
<text x="160.4" y="85.2">P0.15/TRACEDATA[2]</text>
<text x="200.7" y="85.2">P0.29/AIN5</text>
<text x="200.7" y="87.7">P0.30/AIN6</text>
<text x="216.3" y="84.1">9</text>
<text x="216.3" y="86.6">10</text>
<text x="216.3" y="89.1">11</text>
<text x="154.6" y="91.7">3</text>
<text x="154.6" y="94.2">4</text>
<text x="160.4" y="92.8">DEC2</text>
<text x="160.4" y="95.3">DEC3</text>
<text x="200.7" y="90.3">P0.31/AIN7</text>
<text x="126.1" y="99.3">1</text>
<text x="126.1" y="101.8">2</text>
<text x="153.4" y="96.8">12</text>
<text x="153.4" y="101.8">13</text>
<text x="153.4" y="99.3">14</text>
<text x="160.4" y="97.9">DEC4</text>
<text x="160.4" y="100.4">DEC1</text>
<text x="202.5" y="100.4">SWDCLK</text>
<text x="204.4" y="97.9">SWDIO</text>
<text x="216.3" y="99.3">37</text>
<text x="216.3" y="96.8">38</text>
<text x="105.8" y="104.4">1</text>
<text x="112.8" y="104.4">2</text>
<text x="126.1" y="104.4">3</text>
<text x="126.1" y="106.9">4</text>
<text x="160.4" y="103">DCC</text>
<text x="179.2" y="104.9" transform="rotate(-90 179.2 104.9)">GND</text>
<text x="181.7" y="104.9" transform="rotate(-90 181.7 104.9)">GND</text>
<text x="184.3" y="104.9" transform="rotate(-90 184.3 104.9)">GND</text>
<text x="186.8" y="104.9" transform="rotate(-90 186.8 104.9)">GND</text>
<text x="189.3" y="104.9" transform="rotate(-90 189.3 104.9)">GND</text>
<text x="191.9" y="104.9" transform="rotate(-90 191.9 104.9)">GND</text>
<text x="126.1" y="109.5">5</text>
<text x="126.1" y="112">6</text>
<text x="178.1" y="110.8" transform="rotate(-90 178.1 110.8)">0</text>
<text x="180.6" y="110.8" transform="rotate(-90 180.6 110.8)">1</text>
<text x="183.2" y="110.8" transform="rotate(-90 183.2 110.8)">2</text>
<text x="185.7" y="112" transform="rotate(-90 185.7 112)">15</text>
<text x="188.2" y="112" transform="rotate(-90 188.2 112)">42</text>
<text x="190.8" y="112" transform="rotate(-90 190.8 112)">43</text>
<text x="265.8" y="122.2">1</text>
<text x="265.8" y="124.7">2</text>
<text x="265.8" y="127.2">3</text>
<text x="265.8" y="129.8">4</text>
<text x="72.8" y="142.5">1</text>
<text x="44.2" y="147.5">1</text>
<text x="72.8" y="145">2</text>
<text x="72.8" y="147.5">3</text>
<text x="44.2" y="150.1">2</text>
<text x="44.2" y="152.6">3</text>
<text x="72.8" y="150.1">4</text>
<text x="72.8" y="152.6">5</text>
<text x="72.8" y="155.2">6</text>
<text x="116.5" y="155.2">1</text>
<text x="127.4" y="155.2">2</text>
<text x="168.2" y="150.1">I</text>
<text x="168.7" y="155.2">IN-*2</text>
<text x="168.7" y="150.1">N+*2</text>
<text x="178.2" y="151.2">IN+</text>
<text x="188.1" y="151.2">OUT+</text>
<text x="198.5" y="150.1">OUT+</text>
<text x="198.5" y="155.2">OUT-*2</text>
<text x="204.3" y="150.1">*2</text>
<text x="72.8" y="157.7">7</text>
<text x="72.8" y="160.2">8</text>
<text x="116.5" y="157.7">3</text>
<text x="116.5" y="160.2">5</text>
<text x="127.4" y="157.7">4</text>
<text x="127.4" y="160.2">6</text>
<text x="178.2" y="156.3">IN-</text>
<text x="188.8" y="156.3">OUT-</text>
<text x="72.8" y="162.8">9</text>
</g>
<g font-size="1.8" fill="#808080">
<text x="85.7" y="47">CH4</text>
<text x="53.5" y="52">FET4</text>
<text x="225.4" y="49.5">FET1</text>
<text x="85.7" y="59.7">CH3</text>
<text x="143.2" y="57.1">RTS</text>
<text x="144.4" y="59.7">TX</text>
<text x="53.5" y="64.7">FET3</text>
<text x="143.1" y="62.2">CTS</text>
<text x="144.2" y="67.3">RX</text>
<text x="53.5" y="77.4">FET2</text>
<text x="85.7" y="72.4">CH2</text>
<text x="142.3" y="74.9">FET4</text>
<text x="142.3" y="77.4">FET3</text>
<text x="225.4" y="77.4">SDA</text>
<text x="225.4" y="80">SCL</text>
<text x="257.3" y="83.9" transform="rotate(-90 257.3 83.9)">D2</text>
<text x="267.5" y="83.9" transform="rotate(-90 267.5 83.9)">D3</text>
<text x="85.7" y="85.1">CH1</text>
<text x="142.3" y="85.1">FET2</text>
<text x="53.5" y="90.1">FET1</text>
<text x="117.7" y="102.8">CTS</text>
<text x="119" y="107.9">TX</text>
<text x="117.8" y="113">RTS</text>
<text x="118.8" y="110.4">RX</text>
<text x="231.9" y="130.8">SDA</text>
<text x="232.1" y="128.2">SCL</text>
<text x="61.9" y="158.7">CH3</text>
<text x="61.9" y="161.2">CH2</text>
<text x="61.9" y="156.2">CH1</text>
<text x="61.9" y="163.8">CH4</text>
</g>
<g font-size="1.8" fill="#c90d0c">
<text x="251.6" y="78.8" transform="rotate(-90 251.6 78.8)">+</text>
<text x="261.8" y="78.8" transform="rotate(-90 261.8 78.8)">+</text>
</g>
<text font-size="1.8" fill="#0dab76" x="120" y="170.8">check… hard!</text>
<g font-size="1.4" fill="#808080">
<text x="130.3" y="97.3" transform="rotate(-90 130.3 97.3)">J1</text>
<text x="269.9" y="120.2" transform="rotate(-90 269.9 120.2)">J2</text>
<text x="75.3" y="140.5" transform="rotate(-90 75.3 140.5)">SCREWTERMINAL_3X</text>
<text x="76.9" y="140.5" transform="rotate(-90 76.9 140.5)">J4</text>
</g>
</svg>
